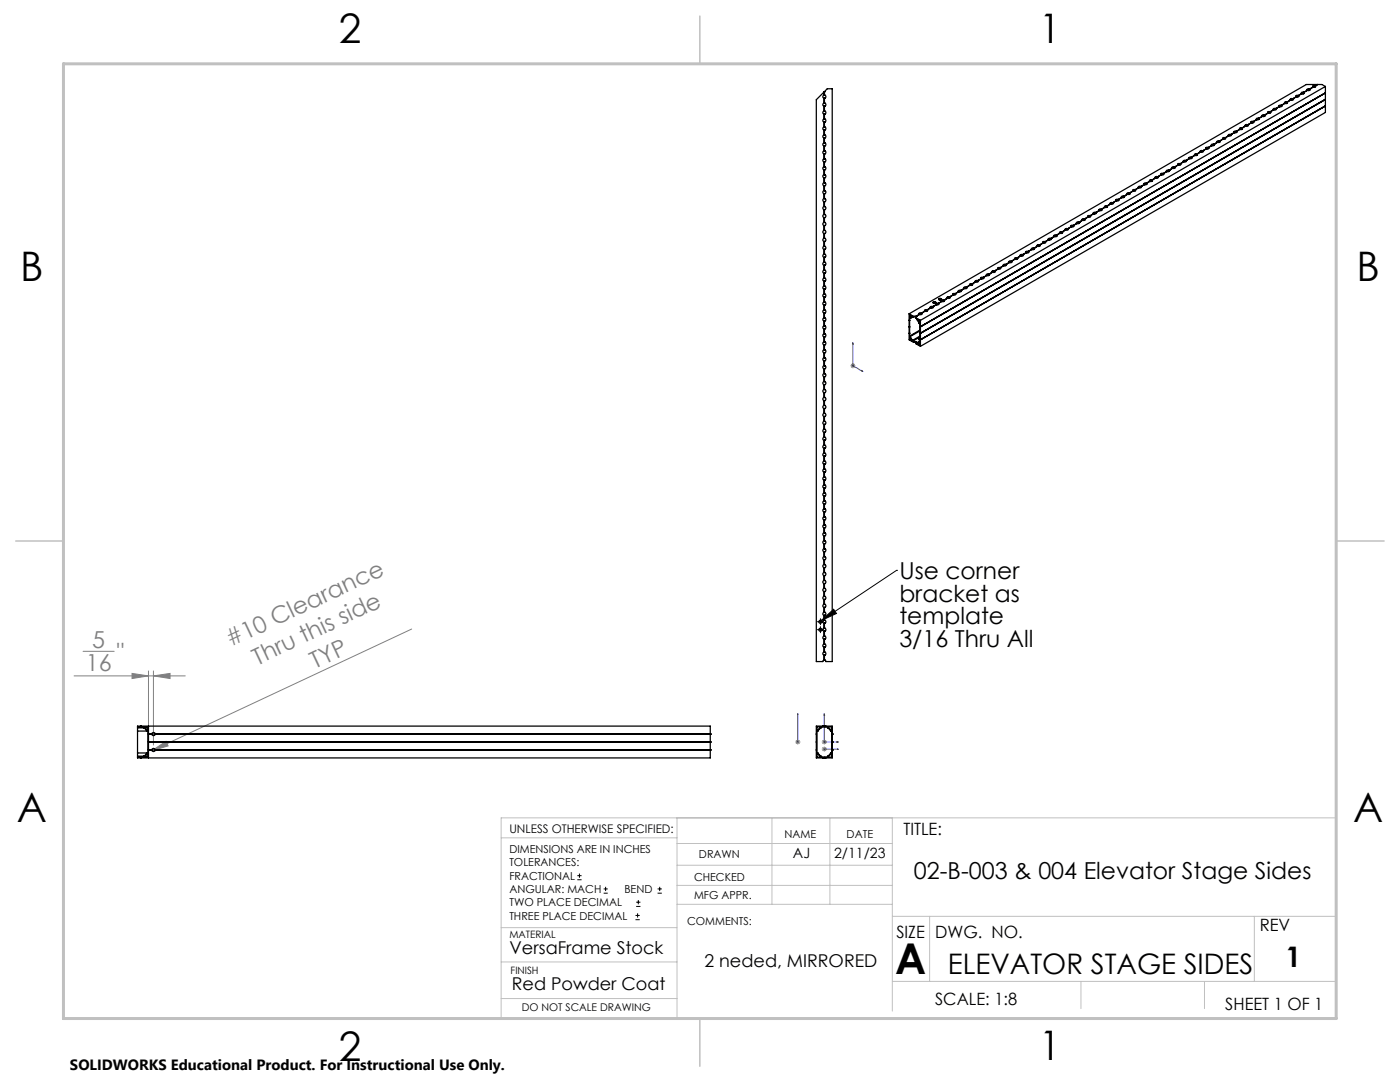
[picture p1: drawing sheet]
<svg xmlns="http://www.w3.org/2000/svg" width="279mm" height="216mm" viewBox="0 0 279 216" stroke-linecap="round" stroke-linejoin="round" font-family="sans-serif">
<g fill="none" stroke="#000" stroke-width=".2">
<path d="M178.9 113.8h.1M178.9 113.8l-15 10M163.4 124.1h.6M163.4 125.7h.6M163.7 123.8v.6M163.7 125.3v.7M163.9 123.8l2.5-2.2 .5 .8zM115.2 175.5h.9M115.2 174.7h.9M115.6 174.3v.9M120.5 178.2h.8M120.5 177.4h.8"/>
<path d="M120.9 177v.8M127.4 179.6v.8M131.2 178.2h.9M131.2 177.4h.9M131.7 177v.8M126.8 183.5h.9M126.8 182.7h.9M127 180.9h.8M127 180h.8M127.2 182.2v.9"/>
</g>
<g fill="none" stroke="#00f" stroke-width=".2">
<path d="M170.2 68.4v4.6l2 1.1M170.2 68.4l.1 .3zM172 74l.2 .1zM159.2 148v.1zM159.2 142.4v.3v-.3M159.2 148.1h.1M159.2 142.4v5.7M164.4 149.5h.2zM164.5 142.4l.1 .3h-.2zM164.5 149.5h.1M164.5 142.4v5.7h2.8M164.5 149.5h2.8"/>
<path d="M167 148l.3 .1h-.3zM167.3 149.5h-.3h.3"/>
</g>
<g fill="none" stroke="#808080" stroke-width=".2">
<path d="M169.7 73h1M169.9 72.6l.7 .7M170.2 72.5v1M170.6 72.6l-.7 .7M14.8 134.9h22.2M16.6 130h6.2M26.4 134.4l3.2 .5-3.2 .5zM29.6 133.9v11.6M30.6 133.9v14.8M30.6 134.9l3.3-.5v1zM82.2 125.5l-51.9 24.3M30.3 149.8l2.8-1.9 .4 .9z"/>
<path d="M158.7 148.1h1M158.9 147.7l.7 .7M159.2 147.6v1M159.6 147.7l-.7 .7M164 148.1h1M164 149.5h1M164.1 147.7l.8 .7M164.1 149.1l.8 .7M164.5 147.6v1M164.5 149v1M164.9 147.7l-.8 .7M164.9 149.1l-.8 .7"/>
</g>
<path d="M163.4 124.1h-.3M163.4 125.6h-.3M163.7 123.7v-.3M163.7 124.4v.3M163.7 125.3v-.3M163.7 126v.3M164 124.1h.3M164 125.6h.3" fill="none" stroke="#000" stroke-width=".2" stroke-dasharray="15.2 1.3 1.3 1.3"/>
<g fill="none" stroke="#c0c0c0" stroke-width=".2">
<path d="M266.7 150.9v52.3M100 167.2h35.1M135.1 172.6h43M135.1 163.2v39.9M135.1 176.7h43M135.1 168.3h43M154.1 163.2v17.2M165.6 163.2v17.2M178.1 163.2v38.6M266.7 163.2h-166.7v40M100 199.2h35.1M100 191.9h35.1"/>
<path d="M100 185.1h35.1M135.1 180.4h43M178.1 182.8h88.6M178.1 195.8h88.6M185.5 182.8v13M215.7 195.8v5.5M240.4 195.8v5.5M250.3 182.8v13"/>
</g>
<path d="M139.7 3.2v9.5M3.1 107.9h9.6M266.7 107.9h9.5M139.7 203.2v9.6" fill="none" stroke="#c0c0c0" stroke-width=".3"/>
<path d="M12.7 12.7h254v190.5h-254z" fill="none" stroke="#c0c0c0" stroke-width=".6"/>
<path d="M163.9 123.8l2.5-2.2 .5 .8z" fill="#000"/>
<g fill="#00f">
<path d="M167 148l.3 .1h-.3zM164.5 142.4l.1 .3h-.2zM159.2 148v.1zM159.2 142.4v.3z"/>
<path d="M172 74l.2 .1zM170.2 68.4l.1 .3z"/>
<path d="M167 149.5h.3zM164.4 149.5h.2z"/>
</g>
<g fill="#808080">
<path d="M30.3 149.8l2.8-1.9 .4 .9z"/>
<path d="M26.4 134.4l3.2 .5-3.2 .5zM30.6 134.9l3.3-.5v1z"/>
</g>
<g fill="none" stroke="#000" stroke-width=".25">
<path d="M164.5 19h.1M164.5 19a.32 .32 0 0 0-.3 .3 .32 .32 0 0 0 .3 .3M164.5 18.3h.1M164.5 19.6h.1M164.5 18.3v.7M164.5 19.6v1M164.5 19a.32 .32 0 0 1 .3 .3 .32 .32 0 0 1-.3 .3M257.5 20h.1M257.5 20l-.6 .4M257.6 20l-.7 .4M258 19.7a.25 .25 0 0 1-.1 .4 .25 .25 0 0 1-.3-.1M258 19.7h-.4l-.1 .3"/>
<path d="M258 19.7h.1M258 19.8l.1 .1M258 19.8l-.5 .1M258 19.7v.1M258.7 19.3h.1M258.7 19.3l-.7 .4M259.1 19.1a.25 .25 0 0 1-.1 .3 .25 .25 0 0 1-.3-.1l-.7 .4M259.1 19h-.3l-.2 .2 .1 .1M259.1 19.1h.1M259.1 19.2l.1 .1M259.1 19v.1M259.1 19.2l-.3-.1-.2 .2"/>
<path d="M259.1 19.1v.1M259.8 18.7l-.7 .3M259.8 18.7h.1M260 18.5l-.1 .2M260.2 18.4h-.4v.3M260.2 18.4v.1M260.2 18.5l-.1 .2M260.2 18.4l.1 .2-.2 .1h-.3l-.7 .4M260.2 18.5l.1 .1M260.2 18.5l-.5 .1M260.2 18.5h.1M260.3 18.6h.1"/>
<path d="M260.9 17.9v.1M260.9 18h.1M260.9 18l-.7 .4M261.3 17.8a.25 .25 0 0 0-.3-.1 .25 .25 0 0 0-.1 .3M261.3 17.8h.1M261.4 17.8v.2h-.5M261.4 17.8h.1M261.4 17.9v.1M261.4 17.9l-.3-.1-.3 .2M261.4 17.8v.1M262 17.4h.1M262 17.4l-.6 .4"/>
<path d="M262 17.4l-.7 .4M262.5 17.1a.25 .25 0 0 0-.4-.1 .25 .25 0 0 0-.1 .4M262.5 17.1h.1M262.5 17.2l.1 .1M262.5 17.2h-.4l-.1 .1M262.5 17.1v.1M262.5 17.1v.3h-.5M262.9 16.9l-.4 .2M263 16.9l-.5 .2M264.5 18.6l-80.8 46.6M264.5 17.3l-.7-.4h-3.1l-79.3 45.7M264.5 17.3l-80.8 46.6"/>
<path d="M264.5 17.3v5.1l-80.8 46.7M164.5 20.6a.32 .32 0 0 0-.3 .3 .32 .32 0 0 0 .3 .3M164.5 22.2a.32 .32 0 0 0-.3 .3 .32 .32 0 0 0 .3 .3M164.5 23.7a.32 .32 0 0 0-.3 .4 .32 .32 0 0 0 .3 .3M164.5 25.3a.32 .32 0 0 0-.3 .3 .32 .32 0 0 0 .3 .4M164.5 26.9a.32 .32 0 0 0-.3 .3 .32 .32 0 0 0 .3 .4M164.5 28.5a.32 .32 0 0 0-.3 .3 .32 .32 0 0 0 .3 .3M164.5 30.1a.32 .32 0 0 0-.3 .3 .32 .32 0 0 0 .3 .3M164.5 31.7a.32 .32 0 0 0-.3 .3 .32 .32 0 0 0 .3 .3M164.5 33.3a.32 .32 0 0 0-.3 .3 .32 .32 0 0 0 .3 .3M164.5 34.9a.32 .32 0 0 0-.3 .3 .32 .32 0 0 0 .3 .3M164.5 36.4a.32 .32 0 0 0-.3 .4 .32 .32 0 0 0 .3 .3"/>
<path d="M164.5 38a.32 .32 0 0 0-.3 .3 .32 .32 0 0 0 .3 .4M164.5 39.6a.32 .32 0 0 0-.3 .3 .32 .32 0 0 0 .3 .4M164.5 20.6h.1M164.5 22.2h.1M164.5 21.2h.1M164.5 23.7h.1M164.5 22.8h.1M164.5 25.3h.1M164.5 24.4h.1M164.5 26.9h.1M164.5 26h.1M164.5 28.5h.1"/>
<path d="M164.5 27.6h.1M164.5 30.1h.1M164.5 29.1h.1M164.5 31.7h.1M164.5 30.7h.1M164.5 33.3h.1M164.5 32.3h.1M164.5 34.9h.1M164.5 33.9h.1M164.5 36.4h.1M164.5 35.5h.1M164.5 38h.1"/>
<path d="M164.5 37.1h.1M164.5 39.6h.1M164.5 38.7h.1M164.5 21.2v1M164.5 22.8v.9M164.5 24.4v.9M164.5 26v.9M164.5 27.6v.9M164.5 29.1v1M164.5 30.7v1M164.5 32.3v1M164.5 33.9v1"/>
<path d="M164.5 35.5v.9M164.5 37.1v.9M164.5 38.7v.9M164.5 39.6a.32 .32 0 0 1 .3 .3 .32 .32 0 0 1-.3 .4M164.5 38a.32 .32 0 0 1 .3 .3 .32 .32 0 0 1-.3 .4M164.5 36.4a.32 .32 0 0 1 .3 .4 .32 .32 0 0 1-.3 .3M164.5 34.9a.32 .32 0 0 1 .3 .3 .32 .32 0 0 1-.3 .3M164.5 33.3a.32 .32 0 0 1 .3 .3 .32 .32 0 0 1-.3 .3M164.5 31.7a.32 .32 0 0 1 .3 .3 .32 .32 0 0 1-.3 .3M164.5 30.1a.32 .32 0 0 1 .3 .3 .32 .32 0 0 1-.3 .3M164.5 28.5a.32 .32 0 0 1 .3 .3 .32 .32 0 0 1-.3 .3M164.5 26.9a.32 .32 0 0 1 .3 .3 .32 .32 0 0 1-.3 .4"/>
<path d="M164.5 25.3a.32 .32 0 0 1 .3 .3 .32 .32 0 0 1-.3 .4M164.5 23.7a.32 .32 0 0 1 .3 .4 .32 .32 0 0 1-.3 .3M164.5 22.2a.32 .32 0 0 1 .3 .3 .32 .32 0 0 1-.3 .3M164.5 20.6a.32 .32 0 0 1 .3 .3 .32 .32 0 0 1-.3 .3M223.2 39.8a.25 .25 0 0 0-.4-.1 .25 .25 0 0 0-.1 .3M223.2 39.8h.1M223.2 39.8v.3h-.5M223.2 39.9l.1 .1M223.2 39.9l-.5 .1M223.2 39.8v.1M223.9 39.4h.1M223.9 39.4l-.7 .4"/>
<path d="M224.3 39.2a.25 .25 0 0 0-.3-.1 .25 .25 0 0 0-.1 .3M224.3 39.2h.1M224.3 39.3h.1M224.3 39.3h-.5M224.3 39.2v.1M224.3 39.2l.1 .2h-.5M225 38.8l-.7 .4M225 38.8h.1M225.4 38.5a.28 .28 0 0 0-.3-.1 .28 .28 0 0 0-.1 .4M225.4 38.6l.1 .1M225.4 38.5h.1M225.4 38.6h-.3l-.2 .1"/>
<path d="M225.4 38.5v.1M225.5 38.5l-.1 .3h-.4M226.1 38.1h.1M226.1 38.1l-.7 .4M226.1 38.1l-.6 .4M226.6 37.9a.25 .25 0 0 1-.1 .3 .25 .25 0 0 1-.4-.1M226.6 37.9h-.5v.2M226.6 38h.1M226.6 38h-.6M226.6 37.9v.1M227.2 37.5h.1M227.2 37.5l-.6 .4"/>
<path d="M227.7 37.2a.25 .25 0 0 1-.1 .4 .25 .25 0 0 1-.3-.1l-.7 .4M227.7 37.2h-.5v.3M227.7 37.2h.1M227.7 37.3l.1 .1M227.7 37.3l-.5 .1M227.7 37.2v.1M228.4 36.8h.1M228.4 36.8l-.7 .4M228.8 36.5l-.5 .1 .1 .2M228.8 36.5v.1M228.8 36.6v.2h-.4l-.7 .4M228.8 36.6h.1"/>
<path d="M228.8 36.7l.1 .1M228.8 36.7l-.3-.1-.2 .2M228.8 36.6v.1M229.5 36.2l-.7 .4M229.5 36.2l-.7 .3M229.5 36.2h.1M229.9 35.9a.25 .25 0 0 0-.3-.1 .25 .25 0 0 0-.1 .4M229.9 35.9h.1M229.9 35.9v.3h-.4M229.9 36l.1 .1M229.9 36l-.5 .1M229.9 35.9v.1"/>
<path d="M230.6 35.5h.1M230.6 35.5l-.7 .4M231 35.3a.25 .25 0 0 0-.3-.1 .25 .25 0 0 0-.1 .3M231 35.3h.1M231 35.4l.1 .1M231 35.4l-.5 .1M231 35.3v.1M231.1 35.3l-.1 .2h-.4M231.7 34.9l-.7 .4M231.7 34.9h.1M231.7 34.9l-.6 .4M232.2 34.6h-.5v.3"/>
<path d="M232.2 34.7v.1M232.2 34.6h.1M232.2 34.7l-.6 .1M232.2 34.6v.1M232.2 34.6a.26 .26 0 0 1-.1 .4 .26 .26 0 0 1-.4-.1M232.8 34.2l.1 .1M232.8 34.2l-.6 .4M232.9 34.2l-.7 .4M233.3 34a.25 .25 0 0 1-.1 .3 .25 .25 0 0 1-.3-.1M233.3 34h-.4l-.1 .2M233.3 34h.1M233.3 34.1h.1"/>
<path d="M233.3 34.1h-.5M233.3 34v.1M234 33.6h.1M234 33.6l-.7 .4M234.4 33.3a.25 .25 0 0 1-.1 .4 .25 .25 0 0 1-.3-.1l-.7 .4M234.4 33.3l-.5 .1 .1 .2M234.4 33.3h.1M234.4 33.4l.1 .1M234.4 33.4l-.5 .1M234.4 33.3v.1M235.1 32.9l-.7 .4M235.1 32.9h.1"/>
<path d="M235.5 32.7h-.4v.2M235.5 32.7h.1M235.5 32.7v.2h-.4M235.5 32.8h.1M235.5 32.8h-.5M235.5 32.7v.1M236.2 32.3h.1M236.2 32.3l-.7 .4M236.6 32a.25 .25 0 0 0-.3-.1 .25 .25 0 0 0-.1 .4M236.6 32h.1M236.7 32v.3h-.5M236.7 32h.1"/>
<path d="M236.7 32.1v.1M236.7 32.1h-.3l-.3 .1M236.7 32v.1M237.3 31.6l-.7 .4M237.8 31.4a.26 .26 0 0 0-.4-.1 .26 .26 0 0 0-.1 .3M237.8 31.5l.1 .1M237.8 31.4h.1M237.8 31.5l-.3-.1-.2 .2M237.8 31.4v.1M237.8 31.4v.2h-.5M238.4 31h.1M238.4 31l-.6 .4"/>
<path d="M238.5 31l-.7 .4M238.9 30.7a.26 .26 0 0 1-.1 .4 .26 .26 0 0 1-.3-.1M238.9 30.7h-.4l-.1 .3M238.9 30.8l.1 .1M238.9 30.8l-.5 .1M238.9 30.7v.1M239.6 30.3h.1M239.6 30.3l-.7 .4M240 30.1a.25 .25 0 0 1-.1 .3 .25 .25 0 0 1-.3-.1M240 30.1h-.4v.2M240 30.1h.1M240 30.2l.1 .1"/>
<path d="M240 30.2l-.5 .1M240 30.1v.1M240.7 29.7h.1M240.7 29.7l-.7 .4M241.1 29.4h-.4v.3M241.1 29.4l.1 .1M241.2 29.5v.2h-.5l-.7 .4M241.2 29.5h.1M241.2 29.5v.1M241.2 29.5h-.4l-.2 .1M241.8 29v.1M241.8 29.1l-.6 .4"/>
<path d="M241.8 29l-.7 .4M242.3 28.8a.25 .25 0 0 0-.4-.1 .25 .25 0 0 0-.1 .3M242.3 28.8h.1M242.3 28.8v.2l-.5 .1M242.3 28.9l.1 .1M242.3 28.9l-.5 .1M242.3 28.8v.1M243 28.4h.1M243 28.4l-.7 .4M243.4 28.2a.25 .25 0 0 0-.4-.1 .25 .25 0 0 0 0 .3M243.4 28.2h.1M243.4 28.3h.1"/>
<path d="M243.4 28.3h-.5M243.4 28.2v.1M243.4 28.2v.2h-.4M244.1 27.7l-.7 .5M244.1 27.7v.1M244.1 27.8l-.7 .4M244.5 27.5h-.4v.2M244.5 27.6l.1 .1M244.5 27.6l-.5 .1M244.5 27.5h.1M244.5 27.5v.1M244.5 27.5a.26 .26 0 0 1-.1 .3 .26 .26 0 0 1-.3 0"/>
<path d="M245.2 27.1h.1M245.2 27.1l-.7 .4M245.6 26.8a.25 .25 0 0 1 0 .4 .25 .25 0 0 1-.4-.1l-.7 .4M245.6 26.8h-.4v.3M245.6 26.8h.1M245.6 27h.1M245.6 27h-.5M245.6 26.8v.2M246.3 26.5h.1M246.3 26.5l-.7 .3M246.8 26.2a.25 .25 0 0 1-.1 .3 .25 .25 0 0 1-.4 0M246.8 26.2h-.6l.1 .3"/>
<path d="M246.8 26.2h.1M246.8 26.3v.1M246.8 26.3l-.4-.1-.2 .2M246.8 26.2v.1M247.4 25.8l-.6 .4M247.4 25.8h.1M247.9 25.5h-.5v.3M247.9 25.5v.1M247.9 25.5v.3h-.4l-.7 .4M247.9 25.6l.1 .1M247.9 25.6l-.5 .1M248.6 25.2h.1"/>
<path d="M248.6 25.2l-.7 .3M249 24.9a.25 .25 0 0 0-.3-.1 .25 .25 0 0 0-.1 .4M249 24.9v.3h-.4M249 24.9h.1M249 25l.1 .1M249 25l-.2-.1-.3 .2M249 24.9v.1M249.7 24.5h.1M249.7 24.5l-.7 .4M250.1 24.2a.26 .26 0 0 0-.3 0 .26 .26 0 0 0-.1 .3M250.1 24.3l.1 .1M250.1 24.2v.1"/>
<path d="M250.1 24.3h-.3l-.2 .1M250.1 24.3h.1M250.2 24.3l-.1 .2h-.4M250.8 23.8l-.7 .4M250.8 23.8v.1M250.8 23.9l-.6 .4M251.2 23.6a.26 .26 0 0 1 0 .3 .26 .26 0 0 1-.4 0M251.2 23.6h-.4v.2M251.2 23.6h.1M251.2 23.7l.1 .1M251.2 23.7l-.5 .1M251.2 23.6v.1"/>
<path d="M251.9 23.2h.1M251.9 23.2l-.7 .4M252.4 23a.25 .25 0 0 1-.1 .3 .25 .25 0 0 1-.3-.1l-.8 .4M252.4 23h-.5v.2M252.4 23h.1M252.4 23.1h.1M252.4 23.1h-.6M252.4 23v.1M253 22.5l-.6 .5M253 22.5v.1M253.5 22.3h-.5v.2M253.5 22.3h.1"/>
<path d="M253.5 22.3v.3h-.4l-.7 .4M253.5 22.4l.1 .1M253.5 22.4h-.3l-.2 .1M253.5 22.3v.1M254.2 21.9h.1M254.2 21.9l-.7 .4M254.6 21.7a.25 .25 0 0 0-.3-.1 .25 .25 0 0 0-.1 .3M254.6 21.7h.1M254.6 21.7l.1 .2h-.5M254.6 21.8h.1M254.6 21.8l-.2-.1-.3 .1M254.6 21.7v.1"/>
<path d="M255.3 21.3h.1M255.3 21.3l-.7 .4M255.7 21a.25 .25 0 0 0-.3-.1 .25 .25 0 0 0-.1 .4M255.7 21h.1M255.7 21.1l.1 .1M255.7 21.1l-.5 .1M255.7 21v.1M255.8 21l-.1 .3h-.4M256.4 20.6l-.7 .4M256.4 20.6h.1M256.4 20.6l-.6 .4M256.9 20.4a.26 .26 0 0 0-.4-.1 .26 .26 0 0 0-.1 .3"/>
<path d="M256.9 20.5h.1M256.9 20.5h-.5M256.9 20.4h.1M256.9 20.4v.1M256.9 20.4a.26 .26 0 0 1-.1 .3 .26 .26 0 0 1-.4-.1M164.5 41.2a.32 .32 0 0 0-.3 .3 .32 .32 0 0 0 .3 .3M164.5 42.8a.32 .32 0 0 0-.3 .3 .32 .32 0 0 0 .3 .3M164.5 44.4a.32 .32 0 0 0-.3 .3 .32 .32 0 0 0 .3 .3M164.5 46a.32 .32 0 0 0-.3 .3 .32 .32 0 0 0 .3 .3M164.5 47.6a.32 .32 0 0 0-.3 .3 .32 .32 0 0 0 .3 .3M164.5 49.1a.32 .32 0 0 0-.3 .4 .32 .32 0 0 0 .3 .3M164.5 50.7a.32 .32 0 0 0-.3 .3 .32 .32 0 0 0 .3 .4"/>
<path d="M164.5 52.3a.32 .32 0 0 0-.3 .3 .32 .32 0 0 0 .3 .4M164.5 53.9a.32 .32 0 0 0-.3 .3 .32 .32 0 0 0 .3 .3M164.5 55.5a.32 .32 0 0 0-.3 .3 .32 .32 0 0 0 .3 .3M164.5 57.1a.32 .32 0 0 0-.3 .3 .32 .32 0 0 0 .3 .3M164.5 58.7a.32 .32 0 0 0-.3 .3 .32 .32 0 0 0 .3 .3M164.5 41.2h.1M164.5 40.3h.1M164.5 42.8h.1M164.5 41.8h.1M164.5 44.4h.1M164.5 43.4h.1M164.5 46h.1"/>
<path d="M164.5 45h.1M164.5 47.6h.1M164.5 46.6h.1M164.5 49.1h.1M164.5 48.2h.1M164.5 50.7h.1M164.5 49.8h.1M164.5 52.3h.1M164.5 51.4h.1M164.5 53.9h.1M164.5 53h.1M164.5 55.5h.1"/>
<path d="M164.5 54.5h.1M164.5 57.1h.1M164.5 56.1h.1M164.5 58.7h.1M164.5 57.7h.1M164.5 59.3h.1M164.5 40.3v.9M164.5 41.8v1M164.5 43.4v1M164.5 45v1M164.5 46.6v1M164.5 48.2v.9"/>
<path d="M164.5 49.8v.9M164.5 51.4v.9M164.5 53v.9M164.5 54.5v1M164.5 56.1v1M164.5 57.7v1M164.5 59.3v1M164.5 58.7a.32 .32 0 0 1 .3 .3 .32 .32 0 0 1-.3 .3M164.5 57.1a.32 .32 0 0 1 .3 .3 .32 .32 0 0 1-.3 .3M164.5 55.5a.32 .32 0 0 1 .3 .3 .32 .32 0 0 1-.3 .3M164.5 53.9a.32 .32 0 0 1 .3 .3 .32 .32 0 0 1-.3 .3M164.5 52.3a.32 .32 0 0 1 .3 .3 .32 .32 0 0 1-.3 .4"/>
<path d="M164.5 50.7a.32 .32 0 0 1 .3 .3 .32 .32 0 0 1-.3 .4M164.5 49.1a.32 .32 0 0 1 .3 .4 .32 .32 0 0 1-.3 .3M164.5 47.6a.32 .32 0 0 1 .3 .3 .32 .32 0 0 1-.3 .3M164.5 46a.32 .32 0 0 1 .3 .3 .32 .32 0 0 1-.3 .3M164.5 44.4a.32 .32 0 0 1 .3 .3 .32 .32 0 0 1-.3 .3M164.5 42.8a.32 .32 0 0 1 .3 .3 .32 .32 0 0 1-.3 .3M164.5 41.2a.32 .32 0 0 1 .3 .3 .32 .32 0 0 1-.3 .3M187.3 59.6a.33 .33 0 0 1 .6 .2 .31 .31 0 0 1-.3 .1 .31 .31 0 0 1-.3-.3zM187.8 59.7l.1 .1-.3 .1M187.8 59.7l-.5 .1M187.8 59.7l-.3 .2M187.8 59.8l-.1 .1"/>
<path d="M188.4 59.9a.26 .26 0 0 0-.4-.1 .26 .26 0 0 0-.1 .3M188.4 59.9h.1M188.4 59.9v.1M188.4 59.9a.26 .26 0 0 1-.1 .3 .26 .26 0 0 1-.3-.1M189.1 59.5l-.7 .4M189.5 59.3a.25 .25 0 0 1-.1 .3 .25 .25 0 0 1-.3-.1M189.5 59.2h-.4l-.1 .2 .1 .1M189.5 59.3h.1M189.5 59.3l.1 .1M189.5 59.2v.1M189.5 59.3h-.3l-.2 .1M190.2 58.8v.1"/>
<path d="M190.2 58.8l-.7 .4M190.6 58.6a.26 .26 0 0 1 0 .3 .26 .26 0 0 1-.4 0l-.7 .4M190.6 58.6h-.4v.2M190.6 58.6h.1M190.6 58.7l.1 .1M190.6 58.7l-.5 .1M190.6 58.6v.1M191.3 58.2h.1M191.3 58.2l-.7 .4M191.7 58h-.5l.1 .2M191.7 58h.1M191.8 58v.2h-.5l-.7 .4"/>
<path d="M191.8 58h.1M191.8 58.1h.1M191.8 58.1l-.3-.1-.3 .1M191.8 58v.1M192.4 57.6l-.6 .4M192.4 57.5l-.7 .5M192.4 57.5v.1M192.9 57.3a.25 .25 0 0 0-.4-.1 .25 .25 0 0 0-.1 .3M192.9 57.3h.1M192.9 57.3v.3h-.5M192.9 57.4l.1 .1M192.9 57.4l-.5 .1"/>
<path d="M192.9 57.3v.1M193.6 56.9h.1M193.6 56.9l-.7 .4M194 56.7l.1 .2h-.5M194 56.7a.25 .25 0 0 0-.3-.1 .25 .25 0 0 0-.1 .3M194 56.8h.1M194 56.7h.1M194 56.8h-.5M194 56.7v.1M194.7 56.3h.1M194.7 56.3l-.7 .4M195.1 56a.25 .25 0 0 1-.1 .4 .25 .25 0 0 1-.3-.1"/>
<path d="M195.1 56l-.5 .1 .1 .2M195.1 56h.1M195.1 56.1l.1 .1M195.1 56.1h-.3l-.2 .1M195.1 56v.1M195.8 55.6l-.7 .4M195.8 55.6h.1M196.3 55.4a.26 .26 0 0 1-.1 .3 .26 .26 0 0 1-.4-.1l-.7 .4M196.3 55.4h-.5v.2M196.3 55.5h.1M196.3 55.5h-.6M196.3 55.4v.1"/>
<path d="M196.9 55h.1M196.9 55l-.6 .4M197.3 54.7l-.5 .1 .1 .2M197.3 54.7h.1M197.4 54.7v.2l-.4 .1-.7 .4M197.4 54.7h.1M197.4 54.8v.1M197.4 54.8l-.6 .1M197.4 54.7v.1M198 54.3h.1M198 54.3l-.6 .4M198 54.3l-.7 .4"/>
<path d="M198.5 54a.26 .26 0 0 0-.4 0 .26 .26 0 0 0-.1 .3M198.5 54v.1M198.5 54.1v.2h-.5M198.5 54.1h.1M198.5 54.2l.1 .1M198.5 54.2l-.3-.1-.2 .2M198.5 54.1v.1M199.2 53.7l-.7 .4M199.2 53.7l-.7 .3M199.2 53.7h.1M199.6 53.4a.25 .25 0 0 0-.3-.1 .25 .25 0 0 0-.1 .4M199.6 53.5l.1 .1"/>
<path d="M199.6 53.5l-.5 .1M199.6 53.4v.1M199.6 53.4l.1 .2-.5 .1M199.6 53.4h.1M200.3 53l-.7 .4M200.3 53h.1M200.7 52.8a.26 .26 0 0 0-.3-.1 .26 .26 0 0 0-.1 .3M200.7 52.9l.1 .1M200.7 52.8h.1M200.7 52.9l-.5 .1M200.7 52.8v.1M200.8 52.8l-.1 .2h-.4"/>
<path d="M201.4 52.4h.1M201.4 52.4l-.7 .4M201.4 52.4l-.6 .4M201.9 52.1a.25 .25 0 0 1-.1 .4 .25 .25 0 0 1-.4-.1M201.9 52.1h-.5v.3M201.9 52.1h.1M201.9 52.2v.1M201.9 52.2l-.6 .1M201.9 52.1v.1M202.5 51.7v.1M202.5 51.7l-.6 .4M203 51.5a.25 .25 0 0 1-.1 .3 .25 .25 0 0 1-.3-.1l-.7 .4"/>
<path d="M203 51.5h-.5v.2M203 51.5h.1M203 51.6h.1M203 51.6h-.5M203 51.5v.1M203.7 51.1h.1M203.7 51.1l-.7 .4M204.1 50.8l-.5 .1 .1 .2M204.1 50.8h.1M204.1 50.8v.3h-.4l-.7 .4M204.1 50.9l.1 .1M204.1 50.9h-.2l-.3 .1"/>
<path d="M204.1 50.8v.1M204.8 50.4l-.7 .4M204.8 50.4h.1M205.2 50.2a.25 .25 0 0 0-.3-.1 .25 .25 0 0 0-.1 .3M205.2 50.2h.1M205.2 50.2v.2h-.4M205.2 50.3h.1M205.2 50.3h-.5M205.2 50.2v.1M205.9 49.8h.1M205.9 49.8l-.7 .4M206.3 49.5a.25 .25 0 0 0-.3-.1 .25 .25 0 0 0-.1 .4"/>
<path d="M206.3 49.5h.1M206.3 49.6l.1 .1M206.3 49.6l-.5 .1M206.3 49.5v.1M206.4 49.5v.2l-.5 .1M207 49.1l-.7 .4M207.5 48.9a.28 .28 0 0 0-.4-.1 .28 .28 0 0 0-.1 .3M207.5 49v.1M207.5 48.9h.1M207.5 49l-.3-.1-.3 .2M207.5 48.9v.1M207.5 48.9a.26 .26 0 0 1-.1 .3 .26 .26 0 0 1-.4-.1"/>
<path d="M208.1 48.5l-.6 .4M208.1 48.5h.1M208.2 48.5l-.7 .4M208.6 48.2a.26 .26 0 0 1-.1 .4 .26 .26 0 0 1-.3-.1M208.6 48.2h-.5v.3M208.6 48.2v.1M208.6 48.3l.1 .1M208.6 48.3l-.5 .1M209.3 47.8h.1M209.3 47.8l-.7 .4M209.7 47.6v.2h-.4l-.7 .4M209.7 47.6h-.5l.1 .2"/>
<path d="M209.7 47.6h.1M209.7 47.7l.1 .1M209.7 47.7l-.5 .1M209.7 47.6v.1M210.4 47.2l-.7 .4M210.4 47.2h.1M210.8 46.9a.25 .25 0 0 0-.3-.1 .25 .25 0 0 0-.1 .4M210.8 46.9l.1 .1M210.9 47v.2h-.5M210.9 47h.1M210.9 47v.1M210.9 47h-.4l-.2 .1"/>
<path d="M211.5 46.5v.1M211.5 46.5l-.6 .5M211.5 46.5l-.7 .4M211.9 46.3l.1 .2h-.5M211.9 46.3a.25 .25 0 0 0-.3-.1 .25 .25 0 0 0-.1 .3M211.9 46.4l.2 .1M211.9 46.3h.1M211.9 46.4l-.4 .1M211.9 46.3v.1M212.6 45.9h.1M212.7 45.9l-.8 .4M213.1 45.6a.26 .26 0 0 0-.4 0 .26 .26 0 0 0-.1 .3"/>
<path d="M213.1 45.8h.1M213.1 45.6h.1M213.1 45.8h-.5M213.1 45.6v.2M213.1 45.6v.3h-.4M213.7 45.2l.1 .1M213.7 45.2l-.6 .4M213.8 45.3l-.7 .3M214.2 45a.25 .25 0 0 1-.1 .3 .25 .25 0 0 1-.3 0M214.2 45h-.4l-.1 .2M214.2 45h.1M214.2 45.1l.1 .1"/>
<path d="M214.2 45.1l-.5 .1M214.2 45v.1M214.9 44.6h.1M214.9 44.6l-.7 .4M215.3 44.3a.25 .25 0 0 1-.1 .4 .25 .25 0 0 1-.3-.1M215.3 44.3h-.4v.3M215.3 44.3h.1M215.3 44.4l.1 .1M215.3 44.4l-.5 .1M215.3 44.3v.1M216 44h.1M216 44l-.7 .3"/>
<path d="M216.4 43.7h-.5l.1 .3M216.4 43.7h.1M216.5 43.7v.3h-.5l-.7 .3M216.5 43.7h.1M216.5 43.8v.1M216.5 43.8l-.4-.1-.2 .2M216.5 43.7v.1M217.1 43.3l-.6 .4M217.1 43.3l-.7 .4M217.1 43.3h.1M217.6 43a.25 .25 0 0 0-.4 0 .25 .25 0 0 0-.1 .3M217.6 43v.1"/>
<path d="M217.6 43l.1 .2-.2 .2-.4-.1M217.6 43.1l.1 .1M217.6 43.1l-.5 .1M218.3 42.7h.1M218.3 42.7l-.7 .3M218.7 42.4a.25 .25 0 0 0-.3-.1 .25 .25 0 0 0-.1 .4M218.7 42.4h.1M218.7 42.5l.1 .1M218.7 42.5l-.5 .1M218.7 42.4v.1M218.7 42.4l.1 .2-.5 .1M219.4 42l-.7 .4"/>
<path d="M219.4 42h.1M219.8 41.7a.28 .28 0 0 0-.3 0 .28 .28 0 0 0-.1 .3M219.8 41.8l.1 .1M219.8 41.7v.1M219.8 41.8l-.5 .1M219.8 41.8h.1M219.9 41.8a.26 .26 0 0 1-.2 .3 .26 .26 0 0 1-.3-.1M220.5 41.3v.1M220.5 41.3l-.7 .4M220.5 41.4l-.6 .4M220.9 41.1a.26 .26 0 0 1 0 .3 .26 .26 0 0 1-.4 0M220.9 41.1h-.4v.2"/>
<path d="M220.9 41.1h.1M220.9 41.2l.1 .1M220.9 41.2l-.5 .1M220.9 41.1v.1M221.6 40.7h.1M221.6 40.7l-.7 .4M222.1 40.5a.25 .25 0 0 1-.1 .3 .25 .25 0 0 1-.3-.1l-.8 .4M222.1 40.5h-.6l.1 .2M222.1 40.5h.1M222.1 40.6h.1M222.1 40.6h-.6M222.1 40.5v.1"/>
<path d="M222.7 40.1l-.6 .4M222.7 40v.1M164.5 60.3a.32 .32 0 0 0-.3 .3 .32 .32 0 0 0 .3 .3M164.5 61.8a.32 .32 0 0 0-.3 .4 .32 .32 0 0 0 .3 .3M164.5 63.4a.32 .32 0 0 0-.3 .3 .32 .32 0 0 0 .3 .4M164.5 65a.32 .32 0 0 0-.3 .3 .32 .32 0 0 0 .3 .4M164.5 66.6a.32 .32 0 0 0-.3 .3 .32 .32 0 0 0 .3 .3M164.5 68.2a.32 .32 0 0 0-.3 .3 .32 .32 0 0 0 .3 .3M164.5 69.8a.32 .32 0 0 0-.3 .3 .32 .32 0 0 0 .3 .3M164.5 71.4a.32 .32 0 0 0-.3 .3 .32 .32 0 0 0 .3 .3M164.5 73a.32 .32 0 0 0-.3 .3 .32 .32 0 0 0 .3 .3M164.5 74.5a.32 .32 0 0 0-.3 .4 .32 .32 0 0 0 .3 .3"/>
<path d="M164.5 76.1a.32 .32 0 0 0-.3 .3 .32 .32 0 0 0 .3 .4M164.5 77.7a.32 .32 0 0 0-.3 .3 .32 .32 0 0 0 .3 .4M164.5 79.3a.32 .32 0 0 0-.3 .3 .32 .32 0 0 0 .3 .3M164.5 60.3h.1M164.5 61.8h.1M164.5 60.9h.1M164.5 63.4h.1M164.5 62.5h.1M164.5 65h.1M164.5 64.1h.1M164.5 66.6h.1M164.5 65.7h.1"/>
<path d="M164.5 68.2h.1M164.5 67.2h.1M164.5 69.8h.1M164.5 68.8h.1M164.5 71.4h.1M164.5 70.4h.1M164.5 73h.1M164.5 72h.1M164.5 74.5h.1M164.5 73.6h.1M164.5 76.1h.1M164.5 75.2h.1"/>
<path d="M164.5 77.7h.1M164.5 76.8h.1M164.5 79.3h.1M164.5 78.4h.1M164.5 79.9h.1M164.5 60.9v.9M164.5 62.5v.9M164.5 64.1v.9M164.5 65.7v.9M164.5 67.2v1M164.5 68.8v1M164.5 70.4v1"/>
<path d="M164.5 72v1M164.5 73.6v.9M164.5 75.2v.9M164.5 76.8v.9M164.5 78.4v.9M164.5 79.9v1M164.5 79.3a.32 .32 0 0 1 .3 .3 .32 .32 0 0 1-.3 .3M164.5 77.7a.32 .32 0 0 1 .3 .3 .32 .32 0 0 1-.3 .4M164.5 76.1a.32 .32 0 0 1 .3 .3 .32 .32 0 0 1-.3 .4M164.5 74.5a.32 .32 0 0 1 .3 .4 .32 .32 0 0 1-.3 .3M164.5 73a.32 .32 0 0 1 .3 .3 .32 .32 0 0 1-.3 .3M164.5 71.4a.32 .32 0 0 1 .3 .3 .32 .32 0 0 1-.3 .3"/>
<path d="M164.5 69.8a.32 .32 0 0 1 .3 .3 .32 .32 0 0 1-.3 .3M164.5 68.2a.32 .32 0 0 1 .3 .3 .32 .32 0 0 1-.3 .3M164.5 66.6a.32 .32 0 0 1 .3 .3 .32 .32 0 0 1-.3 .3M164.5 65a.32 .32 0 0 1 .3 .3 .32 .32 0 0 1-.3 .4M164.5 63.4a.32 .32 0 0 1 .3 .3 .32 .32 0 0 1-.3 .4M164.5 61.8a.32 .32 0 0 1 .3 .4 .32 .32 0 0 1-.3 .3M164.5 60.3a.32 .32 0 0 1 .3 .3 .32 .32 0 0 1-.3 .3M181.4 66.5h.1M181.4 65.2h.1M181.4 63.9h.1M181.4 62.6v5.2l1 .5M181.4 62.6l1 .5"/>
<path d="M181.5 67.7l.1 .1M181.5 67.2l.5 .8M181.5 62.8h.1M181.5 62.8v.5M181.5 67.2v.5M181.5 67.1h.2M181.6 67.8l.4 .2M181.6 62.8l.4 .2M181.6 62.8h-.1M181.6 67.2h-.1M181.7 67.1l.4 .8M181.7 63.5h-.2v3.6"/>
<path d="M181.8 67.5l-.3 .2M181.8 67.6l-.2 .2M182 63v.1M182 63l-.5 .3M182 63.2l-.4 .2-.1-.1M182 63.2h.1M182 68h.1M182 63.1h.1M182 63.1l-.2 .2M182.1 63.3l-.4 .2M182.1 67.9v.2M182.1 68.1l.3 .1"/>
<path d="M182.1 63.3l.2-.1-.6 .3M182.4 63.1h.4M182.4 63.3h.4M182.4 68.2h.4M182.4 63.1v.2M182.4 68.2v.1M182.4 63.3l-.3-.2v.2M182.8 63.4l.8 1.3v3.6l-.2-.1M182.8 63.1l.1 .1-.1 .2M182.8 63.1h.1M182.8 63.3h.1M182.8 68.2l.1 .1-.1 .2"/>
<path d="M182.8 68.2v.2M182.8 68.3h.1M182.8 68.3h-.4M182.8 68.5l.9 .6M182.8 63.1v.2M182.8 63.4l.9 .5M183 68.4v.2l-.2-.1M183.1 63.8v-.1l.5 .3v.5h-.1M183.1 63.8l.4 .7M183.1 68.7l.4 .2M183.2 63.7l-.1 .1M183.4 68.2l-.1 .2h-.3"/>
<path d="M183.4 62.7l-.6 .4M183.4 62.7v.1M183.4 68.2l-.4 .2M183.5 68.3l.1 .1M183.5 68.3l-.4 .2v.2M183.5 62.8l-.7 .3M183.5 68.3h.1M183.6 68.3l-.3 .2M183.6 68.9h-.1M183.6 67.5l-.2 .2 .2 .2M183.6 67.6l-.2 .1M183.6 68.4v.5"/>
<path d="M183.6 65.9l-2.1 1.2M183.6 68.1l-.2 .1M183.6 67.2l-1.5 .9M183.6 66l-1.9 1.1M183.6 67.1l-1.5 .8M183.6 64.4l-.1 .1M183.6 68.4l-.5 .3M183.7 67.8l80.8-46.7zM183.7 66.5h.1M183.7 66.5l80.8-46.7zM183.7 63.9v5.2M183.9 62.5a.25 .25 0 0 1-.1 .3 .25 .25 0 0 1-.3 0"/>
<path d="M183.9 62.5h-.5v.2M183.9 62.5h.1M183.9 62.6l.1 .1M183.9 62.6l-.5 .1M183.9 62.5v.1M184.6 62.1h.1M184.6 62.1l-.7 .4M185 61.8h-.4v.3M185 61.8h.1M185 61.8l.1 .3h-.5l-.7 .4M185 61.9l.1 .1M185 61.9l-.5 .1"/>
<path d="M185 61.8v.1M185.7 61.5h.1M185.7 61.5l-.7 .3M186.1 61.2a.26 .26 0 0 0-.3-.1 .26 .26 0 0 0-.1 .4M186.1 61.2h.1M186.2 61.2v.3h-.5M186.2 61.2h.1M186.2 61.3v.1M186.2 61.3l-.4-.1-.2 .2M186.2 61.2v.1M186.2 60.3a.31 .31 0 0 1 .3-.1 .31 .31 0 0 1 .3 .2 .33 .33 0 0 1-.6-.1zM186.7 60.5h-.2"/>
<path d="M186.7 60.3l-.2 .2M186.7 60.3l-.5 .1M186.7 60.3l-.3 .2M186.8 60.8l-.6 .4M186.8 60.8l-.7 .4M186.8 60.8h.1M187.3 60.6v-.1a.28 .28 0 0 1-.1 .4 .28 .28 0 0 1-.4-.1M187.3 60.5a.25 .25 0 0 0-.4-.1 .25 .25 0 0 0-.1 .4M187.3 60.6l.1 .1M187.3 60.6l-.5 .1M187.3 60.5v.1M187.9 60.1h.1"/>
<path d="M188 60.1l-.7 .4M188.4 60l.1 .1M188.4 60l-.5 .1M164.5 80.9a.32 .32 0 0 0-.3 .3 .32 .32 0 0 0 .3 .3M164.5 82.5a.32 .32 0 0 0-.3 .3 .32 .32 0 0 0 .3 .3M164.5 84.1a.32 .32 0 0 0-.3 .3 .32 .32 0 0 0 .3 .3M164.5 85.7a.32 .32 0 0 0-.3 .3 .32 .32 0 0 0 .3 .3M164.5 87.2a.32 .32 0 0 0-.3 .4 .32 .32 0 0 0 .3 .3M164.5 88.8a.32 .32 0 0 0-.3 .3 .32 .32 0 0 0 .3 .4M164.5 90.4a.32 .32 0 0 0-.3 .3 .32 .32 0 0 0 .3 .4M164.5 92a.32 .32 0 0 0-.3 .3 .32 .32 0 0 0 .3 .3M164.5 93.6a.32 .32 0 0 0-.3 .3 .32 .32 0 0 0 .3 .3"/>
<path d="M164.5 95.2a.32 .32 0 0 0-.3 .3 .32 .32 0 0 0 .3 .3M164.5 96.8a.32 .32 0 0 0-.3 .3 .32 .32 0 0 0 .3 .3M164.5 98.4a.32 .32 0 0 0-.3 .3 .32 .32 0 0 0 .3 .3M164.5 99.9a.32 .32 0 0 0-.3 .4 .32 .32 0 0 0 .3 .3M164.5 80.9h.1M164.5 82.5h.1M164.5 81.5h.1M164.5 84.1h.1M164.5 83.1h.1M164.5 85.7h.1M164.5 84.7h.1M164.5 87.2h.1"/>
<path d="M164.5 86.3h.1M164.5 88.8h.1M164.5 87.9h.1M164.5 90.4h.1M164.5 89.5h.1M164.5 92h.1M164.5 91.1h.1M164.5 93.6h.1M164.5 92.6h.1M164.5 95.2h.1M164.5 94.2h.1M164.5 96.8h.1"/>
<path d="M164.5 95.8h.1M164.5 98.4h.1M164.5 97.4h.1M164.5 99.9h.1M164.5 99h.1M164.5 81.5v1M164.5 83.1v1M164.5 84.7v1M164.5 86.3v.9M164.5 87.9v.9M164.5 89.5v.9M164.5 91.1v.9"/>
<path d="M164.5 92.6v1M164.5 94.2v1M164.5 95.8v1M164.5 97.4v1M164.5 99v.9M164.5 99.9a.32 .32 0 0 1 .3 .4 .32 .32 0 0 1-.3 .3M164.5 98.4a.32 .32 0 0 1 .3 .3 .32 .32 0 0 1-.3 .3M164.5 96.8a.32 .32 0 0 1 .3 .3 .32 .32 0 0 1-.3 .3M164.5 95.2a.32 .32 0 0 1 .3 .3 .32 .32 0 0 1-.3 .3M164.5 93.6a.32 .32 0 0 1 .3 .3 .32 .32 0 0 1-.3 .3M164.5 92a.32 .32 0 0 1 .3 .3 .32 .32 0 0 1-.3 .3M164.5 90.4a.32 .32 0 0 1 .3 .3 .32 .32 0 0 1-.3 .4"/>
<path d="M164.5 88.8a.32 .32 0 0 1 .3 .3 .32 .32 0 0 1-.3 .4M164.5 87.2a.32 .32 0 0 1 .3 .4 .32 .32 0 0 1-.3 .3M164.5 85.7a.32 .32 0 0 1 .3 .3 .32 .32 0 0 1-.3 .3M164.5 84.1a.32 .32 0 0 1 .3 .3 .32 .32 0 0 1-.3 .3M164.5 82.5a.32 .32 0 0 1 .3 .3 .32 .32 0 0 1-.3 .3M164.5 80.9a.32 .32 0 0 1 .3 .3 .32 .32 0 0 1-.3 .3M164.5 101.5a.32 .32 0 0 0-.3 .3 .32 .32 0 0 0 .3 .4M164.5 103.1a.32 .32 0 0 0-.3 .3 .32 .32 0 0 0 .3 .4M164.5 104.7a.32 .32 0 0 0-.3 .3 .32 .32 0 0 0 .3 .3M164.5 106.3a.32 .32 0 0 0-.3 .3 .32 .32 0 0 0 .3 .3M164.5 107.9a.32 .32 0 0 0-.3 .3 .32 .32 0 0 0 .3 .3M164.5 109.5a.32 .32 0 0 0-.3 .3 .32 .32 0 0 0 .3 .3"/>
<path d="M164.5 111.1a.32 .32 0 0 0-.3 .3 .32 .32 0 0 0 .3 .3M164.5 112.6a.32 .32 0 0 0-.3 .4 .32 .32 0 0 0 .3 .3M164.5 114.2a.32 .32 0 0 0-.3 .3 .32 .32 0 0 0 .3 .4M164.5 115.8a.32 .32 0 0 0-.3 .3 .32 .32 0 0 0 .3 .4M164.5 117.4a.32 .32 0 0 0-.3 .3 .32 .32 0 0 0 .3 .3M164.5 119a.32 .32 0 0 0-.3 .3 .32 .32 0 0 0 .3 .3M164.5 101.5h.1M164.5 100.6h.1M164.5 103.1h.1M164.5 102.2h.1M164.5 104.7h.1M164.5 103.8h.1"/>
<path d="M164.5 106.3h.1M164.5 105.3h.1M164.5 107.9h.1M164.5 106.9h.1M164.5 109.5h.1M164.5 108.5h.1M164.5 111.1h.1M164.5 110.1h.1M164.5 112.6h.1M164.5 111.7h.1M164.5 114.2h.1M164.5 113.3h.1"/>
<path d="M164.5 115.8h.1M164.5 114.9h.1M164.5 117.4h.1M164.5 116.5h.1M164.5 119h.1M164.5 118h.1M164.5 119.6h.1M164.5 100.6v.9M164.5 102.2v.9M164.5 103.8v.9M164.5 105.3v1M164.5 106.9v1"/>
<path d="M164.5 108.5v1M164.5 110.1v1M164.5 111.7v.9M164.5 113.3v.9M164.5 114.9v.9M164.5 116.5v.9M164.5 118v1M164.5 119.6v1M164.5 119a.32 .32 0 0 1 .3 .3 .32 .32 0 0 1-.3 .3M164.5 117.4a.32 .32 0 0 1 .3 .3 .32 .32 0 0 1-.3 .3M164.5 115.8a.32 .32 0 0 1 .3 .3 .32 .32 0 0 1-.3 .4M164.5 114.2a.32 .32 0 0 1 .3 .3 .32 .32 0 0 1-.3 .4"/>
<path d="M164.5 112.6a.32 .32 0 0 1 .3 .4 .32 .32 0 0 1-.3 .3M164.5 111.1a.32 .32 0 0 1 .3 .3 .32 .32 0 0 1-.3 .3M164.5 109.5a.32 .32 0 0 1 .3 .3 .32 .32 0 0 1-.3 .3M164.5 107.9a.32 .32 0 0 1 .3 .3 .32 .32 0 0 1-.3 .3M164.5 106.3a.32 .32 0 0 1 .3 .3 .32 .32 0 0 1-.3 .3M164.5 104.7a.32 .32 0 0 1 .3 .3 .32 .32 0 0 1-.3 .3M164.5 103.1a.32 .32 0 0 1 .3 .3 .32 .32 0 0 1-.3 .4M164.5 101.5a.32 .32 0 0 1 .3 .3 .32 .32 0 0 1-.3 .4M164.5 131.7l-.3 .3h-1.3v-112.1l2.2-2.2h1v114.3h-1.3l-.3-.3M164.5 120.6a.32 .32 0 0 0-.3 .3 .32 .32 0 0 0 .3 .3M164.5 122.2a.32 .32 0 0 0-.3 .3 .32 .32 0 0 0 .3 .3M164.5 123.8a.32 .32 0 0 0-.3 .3 .32 .32 0 0 0 .3 .3"/>
<path d="M164.5 125.3a.32 .32 0 0 0-.3 .4 .32 .32 0 0 0 .3 .3M164.5 126.9a.32 .32 0 0 0-.3 .3 .32 .32 0 0 0 .3 .4M164.5 128.5a.32 .32 0 0 0-.3 .3 .32 .32 0 0 0 .3 .4M164.5 130.1a.32 .32 0 0 0-.3 .3 .32 .32 0 0 0 .3 .3M164.5 120.6h.1M164.5 122.2h.1M164.5 121.2h.1M164.5 123.8h.1M164.5 122.8h.1M164.5 125.3h.1M164.5 124.4h.1M164.5 126.9h.1"/>
<path d="M164.5 126h.1M164.5 128.5h.1M164.5 127.6h.1M164.5 130.1h.1M164.5 129.2h.1M164.5 131.7h.1M164.5 130.7h.1M164.5 121.2v1M164.5 122.8v1M164.5 124.4v.9M164.5 126v.9M164.5 127.6v.9"/>
<path d="M164.5 129.2v.9M164.5 130.7v1M164.5 130.1a.32 .32 0 0 1 .3 .3 .32 .32 0 0 1-.3 .3M164.5 128.5a.32 .32 0 0 1 .3 .3 .32 .32 0 0 1-.3 .4M164.5 126.9a.32 .32 0 0 1 .3 .3 .32 .32 0 0 1-.3 .4M164.5 125.3a.32 .32 0 0 1 .3 .4 .32 .32 0 0 1-.3 .3M164.5 123.8a.32 .32 0 0 1 .3 .3 .32 .32 0 0 1-.3 .3M164.5 122.2a.32 .32 0 0 1 .3 .3 .32 .32 0 0 1-.3 .3M164.5 120.6a.32 .32 0 0 1 .3 .3 .32 .32 0 0 1-.3 .3M27.4 150.2v.7M27.4 145.2v.7M27.4 145.2v-.3h114.3v6.3h-114.3v-.3"/>
<path d="M27.4 145.9h2.1v4.3h-2.1M27.4 145h1.3v.2M27.4 145.9v4.3M27.4 145.2h1.3M27.4 150.9h1.3M28 151.2h.1M28 144.9h.1M28.7 145.2l.6 .7M28.7 150.9v.2h-1.3M28.8 151h.7M28.8 145.1h.7M28.8 145.1v.1"/>
<path d="M28.8 151h.1M28.8 145.2l.6 .5M28.8 145.2h.7M29.3 150.2l-.6 .7M29.4 150.4h.1v.6M29.4 150.4l-.6 .6M29.4 150.4h.1M29.4 145.7h.1M29.5 145.1v.6h-.1M29.6 146.5h.1M29.6 148.1h.1M29.6 149.6h.1"/>
<path d="M29.6 148.1h112.1M29.6 146.5h.7M29.6 149.6h.7M29.6 144.9v6.3M30.3 146.5h.1M30.3 149.6h.1M30.3 146.5a.32 .32 0 0 0 .3 .3 .32 .32 0 0 0 .3-.3M30.3 149.6a.32 .32 0 0 1 .3-.3 .32 .32 0 0 1 .3 .3M30.3 149.6a.32 .32 0 0 0 .3 .4 .32 .32 0 0 0 .3-.4M30.3 146.5a.32 .32 0 0 1 .3-.3 .32 .32 0 0 1 .3 .3M30.9 146.5h.1M30.9 149.6h.1"/>
<path d="M30.9 146.5h110.8M30.9 149.6h110.8M141.7 148.1h.1M141.7 146.5h.1M141.7 149.6h.1M162.9 148.1h.1M162.9 146.5h.1M162.9 149.6h.1M163.1 150.4l.7 .7h-.7zM163.1 145h.7l-.6 .7h-.1zM164.2 144.9h.3M164.2 145h.3"/>
<path d="M164.2 145h-.3v.2l-.6 .7h-.2v4.3h.2l.6 .7v.2h.3M164.2 151.2h.3M164.2 151.1h.3M164.2 144.9h-1.3v6.3h1.3M164.2 144.9v.1M164.2 151.1v.1M164.5 151.1h.3M164.5 151.2h.3M164.5 144.9h.1M164.5 151.2h.1M164.5 144.9h.3M164.5 145h.3"/>
<path d="M164.5 144.9v.1M164.5 151.1v.1M164.8 145h.3v.2l.7 .7h.2v4.3h-.2l-.7 .7v.2h-.3M164.8 144.9h1.3v6.3h-1.3M164.8 144.9v.1M164.8 151.1v.1M165.3 145l.7 .1-.1 .6zM165.8 150.4l.2 .1v.6h-.7zM166.1 146.5h.1M166.1 148.1h.1M166.1 149.6h.1"/>
<circle cx="163.7" cy="125.7" r=".29"/>
<circle cx="163.7" cy="124.1" r=".29"/>
</g>
<text font-size="8.5" x="178.6" y="194.3">A</text>
<g font-size="8.1">
<text x="67.6" y="8.5">2</text>
<text x="207.3" y="8.5">1</text>
<text x="4" y="56.2">B</text>
<text x="270.7" y="56.2">B</text>
<text x="3.3" y="164.1">A</text>
<text x="270" y="164.1">A</text>
<text x="67.6" y="211.7">2</text>
<text x="207.3" y="211.6">1</text>
</g>
<g font-size="5.6">
<text x="189.2" y="194.4">ELEVATOR STAGE SIDES</text>
<text x="256.6" y="192.9">1</text>
</g>
<g font-size="4.7">
<text x="179.5" y="115.5">Use corner</text>
<text x="179.5" y="120.1">bracket as</text>
<text x="179.5" y="124.6">template</text>
<text x="179.5" y="129.1">3/16 Thru All</text>
<text x="182.4" y="175.3">02-B-003 &amp; 004 Elevator Stage Sides</text>
</g>
<g font-size="4.7" fill="#808080">
<text x="18.4" y="129.2">5</text>
<text x="23.3" y="131.8">&quot;</text>
<text x="46" y="129.2" transform="rotate(-25 46 129.2)">#10 Clearance</text>
<text x="17.1" y="133.9">16</text>
<text x="51.3" y="132.8" transform="rotate(-25 51.3 132.8)">Thru this side</text>
<text x="62.9" y="133.5" transform="rotate(-25 62.9 133.5)">TYP</text>
</g>
<g font-size="3.5">
<text x="101.7" y="190.3">VersaFrame Stock</text>
<text x="102.1" y="197.5">Red Powder Coat</text>
<text x="140.6" y="192.9">2 neded, MIRRORED</text>
</g>
<g font-size="3.4">
<text x="180.3" y="166.5">TITLE:</text>
<text x="251.4" y="185.7">REV</text>
<text x="178.9" y="187.1">SIZE</text>
<text x="186.6" y="187.1">DWG. NO.</text>
<text x="186.6" y="200.6">SCALE: 1:8</text>
<text x="244.5" y="201.5">SHEET 1 OF 1</text>
</g>
<text font-size="3" x="14" y="213.5">SOLIDWORKS Educational Product. For Instructional Use Only.</text>
<g font-size="2.8">
<text x="158.3" y="171.2">AJ</text>
<text x="166.5" y="171.2">2/11/23</text>
</g>
<text font-size="2.4" x="101.7" y="166.2">UNLESS OTHERWISE SPECIFIED:</text>
<g font-size="2.2">
<text x="156.6" y="167.2">NAME</text>
<text x="169" y="167.2">DATE</text>
<text x="101.7" y="170.2">DIMENSIONS ARE IN INCHES</text>
<text x="101.7" y="172.9">TOLERANCES:</text>
<text x="139.5" y="171.2">DRAWN</text>
<text x="101.7" y="175.5">FRACTIONAL</text>
<text x="101.7" y="178.2">ANGULAR: MACH</text>
<text x="124.6" y="178.2">BEND</text>
<text x="138.5" y="175.7">CHECKED</text>
<text x="138.5" y="179.3">MFG APPR.</text>
<text x="101.7" y="180.8">TWO PLACE DECIMAL</text>
<text x="101.7" y="183.5">THREE PLACE DECIMAL</text>
<text x="137.1" y="184.6">COMMENTS:</text>
</g>
<text font-size="2.1" x="104.1" y="201.7">DO NOT SCALE DRAWING</text>
<g font-size="2">
<text x="101.7" y="187.3">MATERIAL</text>
<text x="101.9" y="194.3">FINISH</text>
</g>
</svg>
